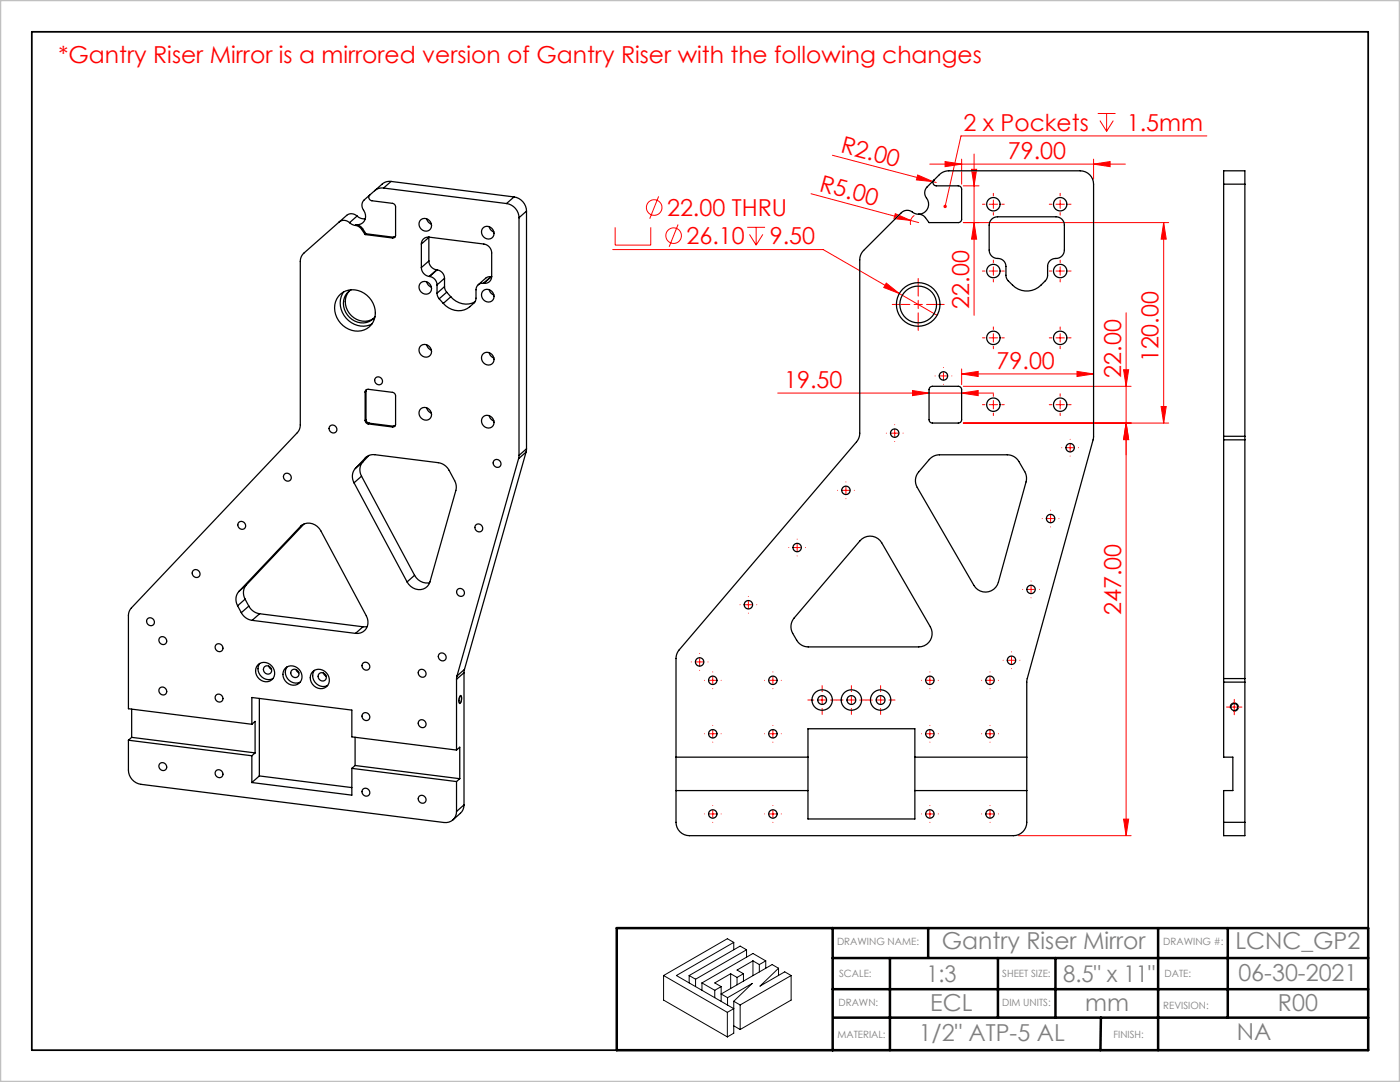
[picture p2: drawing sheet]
<svg xmlns="http://www.w3.org/2000/svg" width="279mm" height="216mm" viewBox="0 0 279 216" stroke-linecap="round" stroke-linejoin="round" font-family="sans-serif">
<g fill="none" stroke="#f00" stroke-width=".2">
<path d="M131.4 39.2l-1.7 4.4M161.9 38.7l19.8 5.3M166.1 31l20.8 5.4M183.1 34.9l3.1 1.3-3.3-.3zM185.6 32.7h39M188.6 32.2l3.3 .5-3.3 .6zM191.9 31.7v5M192.2 37.1h3.2M193.9 33.8h1l-.5 3.3zM194.4 30.7v32.2M198.2 39.9v1.7M211.6 39.9v1.7"/>
<path d="M218.2 32.7l3.3-.5v1.1zM218.2 31.7v4M219.1 22.6h3.5M219.5 24.1l1.3 2.1M220.8 22.6v3.6M222.2 24.1l-1.4 2.1M240.9 27.1h-49.1l-3.2 14.1M122.3 49.8h42l22.7 13.1M122.8 45.4v3.5h7.1v-3.5M135.3 44.8l-1.8 4.4M149.1 45.4h3.6M149.6 46.8l1.3 2.1"/>
<path d="M150.9 45.4v3.5M152.2 46.8l-1.3 2.1M176.9 56.5l2.6 2.1-3.1-1.2zM178.7 42.6l3 1.4-3.3-.4zM181.7 44l1.6 .4M182.5 43a1.67 1.67 0 0 0-.8 1.9M183.2 59.9v1.7M192.2 44.4h41M194.4 44.4l.5 3.3h-1zM197.4 40.7h1.7M197.4 54.1h1.7M198.2 53.2v1.7"/>
<path d="M210.7 40.7h1.7M210.7 54.1h1.7M211.6 53.2v1.7M232.2 44.4v40M232.2 44.4l.5 3.3h-1zM155.2 78.4h43.1M182.1 77.9l3.3 .5-3.3 .5zM182.4 60.7h1.7M187.5 75h1.6M188.3 74.2v1.6M191.9 74.6l3.3-.5v1zM191.9 78.4l3.3-.5v1z"/>
<path d="M191.9 73.6v3.1M191.9 74.6h26.3M192.2 77.1h33.5M197.4 67.4h1.7M198.2 66.6v1.6M198.2 79.9v1.7M210.7 67.4h1.7M211.6 66.6v1.6M211.6 79.9v1.7M214.9 74.1l3.3 .5-3.3 .5zM224.2 73.8h1l-.5 3.3zM224.7 62.4v104.3"/>
<path d="M168 97.8h1.7M168.8 97v1.7M177.7 86.4h1.7M178.6 85.6v1.7M192.2 84.4h41M197.4 80.7h1.7M210.7 80.7h1.7M212.7 89.3h1.7M213.6 88.5v1.7M224.7 84.4l.5 3.3h-1zM231.7 81.1h1l-.5 3.3zM149.4 119.8v1.7"/>
<path d="M158.3 109.3h1.6M159.1 108.4v1.7M204.9 117.6h1.7M205.8 116.8v1.6M208.8 103.5h1.7M209.7 102.6v1.7M138.8 132.1h1.7M139.6 131.2v1.7M141.4 135.7h1.7M142.2 134.9v1.7M148.5 120.7h1.7M153.4 135.7h1.7"/>
<path d="M154.2 134.9v1.7M163.2 139.7h1.7M164.1 138.8v1.7M169.1 139.7h1.6M169.9 138.8v1.7M174.9 139.7h1.7M175.7 138.8v1.7M184.7 135.7h1.7M185.6 134.9v1.7M196.7 135.7h1.7M197.6 134.9v1.7M201 131.7h1.7"/>
<path d="M201.9 130.9v1.7M141.4 146.4h1.7M142.2 145.6v1.6M153.4 146.4h1.7M154.2 145.6v1.6M184.7 146.4h1.7M185.6 145.6v1.6M196.7 146.4h1.7M197.6 145.6v1.6M245.5 141.1h1.7M246.3 140.2v1.7M141.4 162.4h1.7"/>
<path d="M142.2 161.6v1.6M153.4 162.4h1.7M154.2 161.6v1.6M184.7 162.4h1.7M185.6 161.6v1.6M196.7 162.4h1.7M197.6 161.6v1.6M203.2 166.7h22.5M224.2 163.4h1l-.5 3.3z"/>
<circle cx="130.6" cy="41.4" r="1.56"/>
<circle cx="134.4" cy="47" r="1.56"/>
</g>
<g fill="none" stroke="#000" stroke-width=".2">
<path d="M91.9 138.8a1.21 1.21 0 0 1-.2 1.6 1.58 1.58 0 0 1 .2-1.6zM245.5 141.3a.83 .83 0 0 1 .8-1 .83 .83 0 0 1 .9 .9 .83 .83 0 0 1-1.1 .7M132.4 194.7v4.9l12.8 7.3M132.4 194.7l12.8 7.3M137.5 194.7l1.3 .7M137.5 194.7v1.4M138.8 195.4v1.5M140.1 196.1l2.5 1.5M140.1 196.1v1.5M142.6 197.6v1.5M143.9 196.9v2.9M143.9 196.9l-1.3 .7"/>
<path d="M145.2 199.1l4.9-2.9-3.7 3.6M145.2 199.1v1.5M145.8 194.3l-3.2 1.8 1.3 .8M145.8 194.3l1.3 .7M145.8 194.3v2.9M146.4 188l-11.4 6.7 11.4 6.6-1.2 .7M146.4 199.8l1.3 .7M146.4 188l-1.2-.7-12.8 7.4M146.4 199.8v6.4l-1.2 .7M146.4 188v1.5M147.1 195v1.5M148.4 194.3l-1.3 .7"/>
<path d="M148.4 194.3v1.5M149 189.5l-1.3-.7-10.2 5.9M149 189.5l-10.2 5.9M149 189.5v1.5M150.3 191.7l1.2 .8M150.3 191.7l-3.2 1.9 1.3 .7M150.3 191.7v3M151.5 192.5v1.4M152.8 191.7l-2.5-1.4-10.2 5.8M152.8 191.7l-1.3 .8M152.8 191.7v1.5M155.4 193.2l-1.3-.7-10.2 5.8 1.3 .8"/>
<path d="M155.4 193.2l-3.7 3.6 4.9-2.9 1.3 .8M155.4 193.2v1.4M157.9 194.7l-10.2 5.8M157.9 194.7v4.9l-10.2 5.8M145.2 202v4.9M146.4 204.7l1.3 .7M147.7 200.5v4.9"/>
</g>
<path d="M6.3 6.3h266.8v203.2h-266.8z" fill="none" stroke="#000" stroke-width=".35"/>
<path d="M123.1 185.2h149.9v24.4h-149.9zM166.2 191.2h106.8M166.2 197.4h106.8M166.2 185.2v24.4M177.6 191.2v18.4M185.2 185.2v5.9M199.2 191.2v11.9M210.6 191.2v11.9M231.1 185.2v24.4M245 185.2v17.9M166.4 203.1h106.6M219.7 203.1l-.1 6.5" fill="none" stroke="#000" stroke-width=".5"/>
<path d="M0 0h279.4v215.9h-279.4z" fill="none" stroke="#c0c0c0" stroke-width=".5"/>
<g fill="none" stroke="#f00" stroke-width=".2" stroke-dasharray="15.2 1.3 1.3 1.3">
<path d="M198.2 39.1v-.5M211.6 39.1v-.5M183.2 59.1v-3.5M196.6 40.7h-.5M196.6 54.1h-.5M198.2 42.4v.5M198.2 52.4v-.5M198.2 55.7v.6M199.9 40.7h.5M199.9 54.1h.5M209.9 40.7h-.5M209.9 54.1h-.5"/>
<path d="M211.6 42.4v.5M211.6 52.4v-.5M211.6 55.7v.6M213.2 40.7h.6M213.2 54.1h.6M181.6 60.7h-3.5M183.2 62.4v3.5M184.9 60.7h3.5M186.6 75h.1M188.3 73.3h.1M188.3 76.7h.1M190 75h.1"/>
<path d="M196.6 67.4h-.5M198.2 65.7v-.5M198.2 69.1v.5M198.2 79.1v-.5M199.9 67.4h.5M209.9 67.4h-.5M211.6 65.7v-.5M211.6 69.1v.5M211.6 79.1v-.5M213.2 67.4h.6M167.2 97.8h-.1M168.8 96.2h.1"/>
<path d="M168.8 99.5h.1M170.5 97.8h.1M176.9 86.4h.1M178.6 84.8h.1M178.6 88.1h.1M180.2 86.4h.1M196.6 80.7h-.5M198.2 82.4v.5M199.9 80.7h.5M209.9 80.7h-.5M211.6 82.4v.5M211.9 89.3h.1"/>
<path d="M213.2 80.7h.6M213.6 87.7h.1M213.6 91h.1M215.2 89.3h.1M149.4 119h.1M157.4 109.3h.1M159.1 107.6h.1M159.1 110.9h.1M160.8 109.3h.1M204.1 117.6h.1M205.8 115.9h.1M205.8 119.3h.1"/>
<path d="M207.4 117.6h.1M208 103.5h.1M209.7 101.8h.1M209.7 105.1h.1M211.3 103.5h.1M138 132.1h.1M139.6 130.4h.1M139.6 133.7v.1M140.6 135.7h.1M141.3 132.1h.1M142.2 134.1h.1M142.2 137.4h.1"/>
<path d="M143.9 135.7h.1M147.7 120.7h.1M149.4 122.3h.1M151 120.7h.1M152.6 135.7h.1M154.2 134.1h.1M154.2 137.4h.1M155.9 135.7h.1M162.4 139.7h-1.2M164.1 138v-1.2M165.7 139.7h1.3M168.2 139.7h-1.2"/>
<path d="M169.9 138v-1.2M171.6 139.7h1.2M174.1 139.7h-1.2M175.7 138v-1.2M177.4 139.7h1.2M183.9 135.7h.1M185.6 134.1h.1M185.6 137.4h.1M187.2 135.7h.1M195.9 135.7h.1M197.6 134.1h.1M197.6 137.4h.1"/>
<path d="M199.2 135.7h.1M200.2 131.7h.1M201.9 130.1h.1M201.9 133.4h.1M203.5 131.7h.1M140.6 146.4h.1M142.2 144.7h.1M142.2 148.1h.1M143.9 146.4h.1M152.6 146.4h.1M154.2 144.7h.1M154.2 148.1h.1"/>
<path d="M155.9 146.4h.1M164.1 141.3v1.3M169.9 141.3v1.3M175.7 141.3v1.3M183.9 146.4h.1M185.6 144.7h.1M185.6 148.1h.1M187.2 146.4h.1M195.9 146.4h.1M197.6 144.7h.1M197.6 148.1h.1M199.2 146.4h.1"/>
<path d="M245.5 141.1h-.7M246.3 140.2v-.7M246.3 141.9v.7M247.2 141.1h.7M140.6 162.4h.1M142.2 160.7h.1M142.2 164.1h.1M143.9 162.4h.1M152.6 162.4h.1M154.2 160.7h.1M154.2 164.1h.1M155.9 162.4h.1"/>
<path d="M183.9 162.4h.1M185.6 160.7h.1M185.6 164.1h.1M187.2 162.4h.1M195.9 162.4h.1M197.6 160.7h.1M197.6 164.1h.1M199.2 162.4h.1"/>
</g>
<g fill="#f00">
<path d="M178.7 42.6l3 1.4-3.3-.4z"/>
<path d="M183.1 34.9l3.1 1.3-3.3-.3z"/>
<path d="M176.9 56.5l2.6 2.1-3.1-1.2z"/>
<path d="M188.4 41a.34 .34 0 0 1 .5 .1 .34 .34 0 0 1-.4 .4l.1-.3-.1 .3a.34 .34 0 0 1-.1-.5z"/>
<path d="M191.9 78.4l3.3-.5v1zM182.1 77.9l3.3 .5-3.3 .5z"/>
<path d="M214.9 74.1l3.3 .5-3.3 .5zM191.9 74.6l3.3-.5v1zM218.2 32.7l3.3-.5v1.1zM188.6 32.2l3.3 .5-3.3 .6z"/>
<path d="M224.2 163.4h1l-.5 3.3zM224.7 84.4l.5 3.3h-1zM231.7 81.1h1l-.5 3.3zM232.2 44.4l.5 3.3h-1z"/>
<path d="M224.2 73.8h1l-.5 3.3zM224.7 84.4l.5 3.3h-1zM193.9 33.8h1l-.5 3.3zM194.4 44.4l.5 3.3h-1z"/>
</g>
<g fill="none" stroke="#000" stroke-width=".25">
<path d="M73.8 38.9a.68 .68 0 0 0 .4 1.2l4.1 .5a.73 .73 0 0 1 .6 .7v5.6a.54 .54 0 0 1-.6 .6M76.6 37.5a2.22 2.22 0 0 0-1.8 .5M76.6 37.5l24.5 3.1M78 36.2a2.22 2.22 0 0 0-1.7 .5l-3.6 3.2a1.75 1.75 0 0 0 .1 2.5 1.68 1.68 0 0 1-1.7 2.4M78 36.2l-1.4 1.3M78 36.2l24.6 3.1M102.6 39.3a2.93 2.93 0 0 1 2.5 2.8M102.6 39.3l-1.5 1.3M186.4 35.9a.67 .67 0 0 0-.2 .8 .67 .67 0 0 0 .7 .4h4.3a.67 .67 0 0 1 .7 .6v6a.67 .67 0 0 1-.7 .7h-5.8l-.7-1a1.67 1.67 0 0 0-1.4-.7M244.2 36.7v-2.6h4.2v2.6M244.2 36.7h4.2M244.2 36.7v50.4"/>
<path d="M248.4 36.7v50.4M67.7 44.3a1.55 1.55 0 0 1 2.1 .1M68 58.7a4.4 4.4 0 0 1 6.9 3.1 3.7 3.7 0 0 1-1.7 3.8 3.7 3.7 0 0 1-4.2-.2 4.3 4.3 0 0 1-1-6.7zM68.6 58.3a4.5 4.5 0 0 0 .5 5.2 4.5 4.5 0 0 0 5.1 1.2M69.7 58.1a3.7 3.7 0 0 0 .2 4.7 3.7 3.7 0 0 0 4.7 .7M69.8 44.4l.5 .4 .6 .2M70.1 57.8a3.5 3.5 0 0 0 .1 5.9 3.3 3.3 0 0 0 4.6-.5M70.9 45a1.81 1.81 0 0 1 1.3 .8M71.1 44.8a1.81 1.81 0 0 1 1.3 .8M71.1 44.8l-.2 .2M71.3 43.1a1.55 1.55 0 0 0-2.1-.1l-8.5 7.5a2.22 2.22 0 0 0-.8 1.7v32.6a2.24 2.24 0 0 1-.6 1.5l-33.1 35a2.24 2.24 0 0 0-.6 1.6v18.5l24.7 3.1M71.3 43.1a2.03 2.03 0 0 0 1.6 .6"/>
<path d="M71.3 43.1l-1.5 1.3M72.2 45.8l.7 1M72.4 45.6l.6 1M72.4 45.6l-.2 .2M72.9 46.8l5.4 .7M73 46.6l5.5 .7M73 46.6l-.1 .2M78.5 47.3l-.2 .2M78.8 47.3h-.3M84.1 43.8a1.32 1.32 0 0 1 1.8 .4 1.32 1.32 0 0 1-.5 1.9 1.37 1.37 0 0 1-1.6-.6 1.37 1.37 0 0 1 .3-1.7zM84.1 56.4a1.32 1.32 0 0 1 1.8 .4 1.32 1.32 0 0 1-.5 1.8 1.37 1.37 0 0 1-1.6-.6 1.37 1.37 0 0 1 .3-1.6zM84.1 48.7a1.35 1.35 0 0 1 1.5-1.4l11 1.4a1.83 1.83 0 0 1 1.5 1.8v4.7a1.35 1.35 0 0 1-1.5 1.3"/>
<path d="M84.1 53.4a1.83 1.83 0 0 0 1.5 1.8M84.1 48.7v4.7M85.1 43.7h.1a1.5 1.5 0 0 0 .9 1M85.1 56.2l.1 .1a1.5 1.5 0 0 0 .9 1M85.6 52.1a1.83 1.83 0 0 0 1.5 1.7M85.6 47.4l-1.5 1.3M85.6 52.1l-1.5 1.3M85.6 47.4v4.7M85.6 47.3v.1M85.6 55.2h.1M85.7 55.2a1.74 1.74 0 0 1 1.5 1.7M87.1 53.8l.1 .1"/>
<path d="M87.1 53.8l-1.5 1.4M87.2 58.5l.1 .6 .4 .5M87.2 56.9v1.6M87.2 53.9a1.74 1.74 0 0 1 1.5 1.6M87.2 53.9l-1.5 1.3M87.7 59.6l.8 .9M88.7 57.2l.1 .6 .3 .5M88.7 55.5l-1.5 1.4M88.7 57.2l-1.5 1.3M88.7 55.5v1.7M89.1 58.3l-1.4 1.3M89.1 58.3l.9 .9"/>
<path d="M90 59.2a3.9 3.9 0 0 0 4.8 1M90 59.2l-1.5 1.3M96.5 56.5a1.28 1.28 0 0 0-1.5 1.3v1.8a3.8 3.8 0 0 1-6.5 .9M96.5 56.5h.1M96.5 45.4a1.32 1.32 0 0 1 1.9 .4 1.32 1.32 0 0 1-.5 1.8 1.37 1.37 0 0 1-1.6-.6 1.37 1.37 0 0 1 .2-1.6zM96.5 57.9a1.32 1.32 0 0 1 1.9 .5 1.32 1.32 0 0 1-.5 1.8 1.37 1.37 0 0 1-1.6-.6 1.37 1.37 0 0 1 .2-1.7zM97.6 45.2v.1a1.5 1.5 0 0 0 1 1M97.6 57.8v.1a1.5 1.5 0 0 0 1 1M98 55.2l-.8 .2-1.8 1.4M98 55.2l-1.5 1.3M98 55.2h.1M98.1 55.2l-1.5 1.3"/>
<path d="M98.1 55.2h.1M101.1 40.6a2.93 2.93 0 0 1 2.5 2.8M103.6 43.4v47.5M105.1 42.1l-1.5 1.3M105.1 42.1v47.5M179.9 42.4a1.88 1.88 0 0 1 2.6 .2 2.03 2.03 0 0 0 2.5-.8 2.03 2.03 0 0 0-.3-2.5l-.2-.9 .3-.9 2.7-2.6a2.67 2.67 0 0 1 1.9-.8h26.2a2.67 2.67 0 0 1 2.6 2.6v50.6l-13.2 48.4-.1 28.4a2.67 2.67 0 0 1-2.7 2.6h-64.6a2.67 2.67 0 0 1-2.7-2.6v-32.7a2.67 2.67 0 0 1 .7-1.7l35.3-41.5a2.67 2.67 0 0 0 .7-1.8v-34.5a2.66 2.66 0 0 1 .8-1.9zM197.9 43.7l.5-.3 .7-.1h11.6a1.67 1.67 0 0 1 1.7 1.6v5a1.78 1.78 0 0 1-2.1 1.7l-.5 .2-.6 .8-.2 2.8a4.5 4.5 0 0 1-7.9 .5l-.3-.8v-1.9a1.71 1.71 0 0 0-2-1.7l-.9-.4-.5-.9v-5.3l.1-.6zM72.9 78.2a.54 .54 0 0 1 .6-.5l4.8 .6a.73 .73 0 0 1 .6 .7v5.7a.54 .54 0 0 1-.6 .5M72.9 78.2v5.7M73 78.1v5.6M73 78.1l-.1 .1M73.1 77.7l-.1 .4"/>
<path d="M84.1 68.9a1.32 1.32 0 0 1 1.8 .5 1.32 1.32 0 0 1-.5 1.8 1.37 1.37 0 0 1-1.6-.6 1.37 1.37 0 0 1 .3-1.7zM85.1 68.8l.1 .1a1.5 1.5 0 0 0 .9 1M96.5 70.5a1.32 1.32 0 0 1 1.9 .5 1.32 1.32 0 0 1-.5 1.8 1.37 1.37 0 0 1-1.6-.6 1.37 1.37 0 0 1 .2-1.7zM97.6 70.4v.1a1.5 1.5 0 0 0 1 1M185.6 77.3l.5-.2h5.1a.67 .67 0 0 1 .7 .6v6a.67 .67 0 0 1-.7 .7h-5.1a.67 .67 0 0 1-.7-.7v-6zM70.7 96.3l10.5 19.8M70.9 93.5a2.45 2.45 0 0 0-.2 2.8M72.2 95l-1.5 1.3M72.2 95l10.5 19.8M72.4 92.2a2.45 2.45 0 0 0-.2 2.8M72.4 92.2l-1.5 1.3M72.9 83.9a.73 .73 0 0 0 .6 .7"/>
<path d="M72.9 91.4a2.2 2.2 0 0 1 1.9-.7l12.7 1.6a2.92 2.92 0 0 1 2.1 1.6l1.1 2a2.65 2.65 0 0 1 .3 2l-5.2 18.2a2.44 2.44 0 0 1-2.3 1.6 2.44 2.44 0 0 1-2.3-1.6M72.9 91.4l-2 2.1M73 83.7a.73 .73 0 0 0 .7 .7M73 83.7l-.1 .2M73.2 91.1l-.3 .3M73.5 84.6l4.8 .6M73.6 90.9l-1.2 1.3M73.7 84.4l4.8 .6M73.7 84.4l-.2 .2M78.5 85l-.2 .2M78.8 85h-.3M84.1 81.5a1.32 1.32 0 0 1 1.8 .5 1.32 1.32 0 0 1-.5 1.8 1.37 1.37 0 0 1-1.6-.6 1.37 1.37 0 0 1 .3-1.7z"/>
<path d="M85.1 81.4l.1 .1a1.5 1.5 0 0 0 .9 1M96.5 83.1a1.32 1.32 0 0 1 1.9 .4 1.32 1.32 0 0 1-.5 1.9 1.37 1.37 0 0 1-1.6-.7 1.37 1.37 0 0 1 .2-1.6zM97.6 82.9v.1a1.5 1.5 0 0 0 1 1M103.5 91.5l-12.3 43.4M103.6 90.9l-.1 .6M105 90.2l-1.5 1.3M105 90.2l-12.3 43.4M105.1 89.6l-.1 .6M105.1 89.6l-1.5 1.3M185.7 91.5l.9-.6 .9-.2h13.5a2.67 2.67 0 0 1 2.3 1.4l1.2 2a2.67 2.67 0 0 1 .3 2.1l-5.6 20a2.67 2.67 0 0 1-2.2 1.9 2.67 2.67 0 0 1-2.6-1.3l-11.4-19.5a2.67 2.67 0 0 1 .3-3.1zM244.2 87.1v.7M244.2 87.1h4.2"/>
<path d="M244.2 87.8v47.6M244.2 87.8h4.2M248.4 87.1v.7M248.4 87.8v47.6M47.7 118a2.45 2.45 0 0 0-.3 2.9M48.9 119.6l-1.5 1.3M48.9 119.6l.8 1.3M49.2 116.7a2.45 2.45 0 0 0-.3 2.9M49.2 116.7l-1.5 1.3M60 105a2.56 2.56 0 0 1 4 .9l9.1 17a2.26 2.26 0 0 1 .1 2.4 2.26 2.26 0 0 1-2.3 1.1M60 105l-12.3 13M60.3 104.8l-.3 .2"/>
<path d="M60.7 104.5l-11.5 12.2M82.7 114.8a2.8 2.8 0 0 0 3 1.5M82.7 114.8l-1.5 1.3M171.6 107.9a2.67 2.67 0 0 1 4.4 .4l9.7 16.8a2.67 2.67 0 0 1-2.3 4h-22.1a2.67 2.67 0 0 1-2.3-1.3 4.4 4.4 0 0 1-1.1-3l.2-.8 .4-.7zM47.4 120.9l.8 1.4M48.2 122.3a2.91 2.91 0 0 0 2.1 1.5M49.7 120.9a2.92 2.92 0 0 0 2.1 1.6M49.7 120.9l-1.5 1.4M50.3 123.8l20.6 2.6M51.5 132.7a2.01 2.01 0 0 1 2.8 .3 2.01 2.01 0 0 1-.4 2.9 2.1 2.1 0 0 1-2.4-.7 2.1 2.1 0 0 1 0-2.5zM51.8 139.4v15.4M51.8 122.5l-1.5 1.3"/>
<path d="M51.8 122.5l20.6 2.6M51.8 132.4a2.1 2.1 0 0 0 .2 2.5 2.1 2.1 0 0 0 2.5 .5M53.6 132.9l.2 .4 .4 .3M56.9 133.4a2.01 2.01 0 0 1 2.9 .3 2.01 2.01 0 0 1-.5 2.9 2.1 2.1 0 0 1-2.4-.7 2.1 2.1 0 0 1 0-2.5zM57.3 133.1a2.1 2.1 0 0 0 .2 2.5 2.1 2.1 0 0 0 2.4 .5M59.1 133.6l.2 .4 .3 .2M62.4 134.1a2.01 2.01 0 0 1 2.9 .3 2.01 2.01 0 0 1-.5 2.9 2.1 2.1 0 0 1-2.4-.7 2.1 2.1 0 0 1 0-2.5zM62.7 133.8a2.1 2.1 0 0 0 .3 2.4 2.1 2.1 0 0 0 2.4 .6M64.5 134.3l.2 .3 .4 .3M72.4 125.1l-1.5 1.3M73.3 125l-.9 .1M91.1 135.6v14.1"/>
<path d="M91.2 134.9l-.1 .7M91.9 138.9h.1a1.17 1.17 0 0 1-.2 1.4l-.2-.8zM92.6 134.2l-1.5 1.4M92.6 134.2v26.4M92.7 133.6l-.1 .6M92.7 133.6l-1.5 1.3M244.2 135.4v.7M244.2 136.1v15h1.8v6.6h-1.8v6.4M244.2 135.4h4.2M244.2 136.1h4.2M248.4 135.4v.7M248.4 136.1v28"/>
<path d="M25.6 147.7v6a2.93 2.93 0 0 0 2.5 2.8l60.5 7.6a2.16 2.16 0 0 0 2.5-2.2M25.6 147.7l24.7 3.1M26.3 147.1l24.6 3.1M26.3 141.5v5.6M26.3 147.1l-.7 .6M50.3 144.5v-5.3l19.9 2.5v5.3l20.9 2.7M50.3 150.8v5.3M50.3 144.5l.6-.6v6.3M50.9 150.2l-.6 .6M51.8 154.8l-1.5 1.3M51.8 154.8l18.4 2.4M70.2 153.3v5.4l-19.9-2.6"/>
<path d="M70.2 153.3l20.9 2.7M70.9 152.7l-.7 .6M70.9 152.7l20.9 2.7M70.9 147.1v5.6M91.1 156v5.9M91.1 149.7l.7-.6v6.3M91.8 155.4l-.7 .6M134.9 151.1h26.3M134.9 157.7h26.3M161.2 145.4h21.4v18h-21.4zM182.6 151.1h22.3M182.6 157.7h22.3"/>
<path d="M92.6 160.6a2.22 2.22 0 0 1-.7 1.7l-1.5 1.3M92.6 160.6l-1.5 1.3M244.2 164.1v2.6h4.2v-2.6M244.2 164.1h4.2"/>
<circle cx="198.2" cy="54.1" r="1.34"/>
<circle cx="198.2" cy="40.7" r="1.34"/>
<circle cx="211.6" cy="54.1" r="1.34"/>
<circle cx="211.6" cy="40.7" r="1.34"/>
<circle cx="75.6" cy="76" r=".8"/>
<circle cx="183.2" cy="60.7" r="4.4"/>
<circle cx="183.2" cy="60.7" r="3.7"/>
<circle cx="188.3" cy="75" r=".84"/>
<circle cx="198.2" cy="67.4" r="1.34"/>
<circle cx="211.6" cy="67.4" r="1.34"/>
<circle cx="57.4" cy="95.3" r=".8"/>
<circle cx="66.5" cy="85.6" r=".8"/>
<circle cx="99.2" cy="92.5" r=".8"/>
<circle cx="168.8" cy="97.8" r=".84"/>
<circle cx="178.6" cy="86.4" r=".84"/>
<circle cx="198.2" cy="80.7" r="1.34"/>
<circle cx="211.6" cy="80.7" r="1.34"/>
<circle cx="213.6" cy="89.3" r=".84"/>
<circle cx="39.1" cy="114.5" r=".8"/>
<circle cx="48.2" cy="104.9" r=".8"/>
<circle cx="91.9" cy="118.2" r=".8"/>
<circle cx="95.6" cy="105.4" r=".8"/>
<circle cx="159.1" cy="109.3" r=".84"/>
<circle cx="205.8" cy="117.6" r=".84"/>
<circle cx="209.7" cy="103.5" r=".84"/>
<circle cx="30" cy="124.1" r=".8"/>
<circle cx="32.5" cy="127.8" r=".78"/>
<circle cx="32.5" cy="137.8" r=".78"/>
<circle cx="43.7" cy="139.3" r=".78"/>
<circle cx="43.7" cy="129.2" r=".78"/>
<circle cx="53.4" cy="133.7" r=".84"/>
<circle cx="58.9" cy="134.4" r=".84"/>
<circle cx="64.3" cy="135.1" r=".84"/>
<circle cx="73" cy="133" r=".78"/>
<circle cx="84.2" cy="134.4" r=".78"/>
<circle cx="88.3" cy="131.1" r=".8"/>
<circle cx="139.6" cy="132.1" r=".84"/>
<circle cx="142.2" cy="135.7" r=".84"/>
<circle cx="149.4" cy="120.7" r=".84"/>
<circle cx="154.2" cy="135.7" r=".84"/>
<circle cx="164.1" cy="139.7" r="2.04"/>
<circle cx="164.1" cy="139.7" r=".88"/>
<circle cx="169.9" cy="139.7" r="2.04"/>
<circle cx="169.9" cy="139.7" r=".88"/>
<circle cx="175.7" cy="139.7" r="2.04"/>
<circle cx="175.7" cy="139.7" r=".88"/>
<circle cx="185.6" cy="135.7" r=".84"/>
<circle cx="197.6" cy="135.7" r=".84"/>
<circle cx="201.9" cy="131.7" r=".84"/>
<circle cx="32.5" cy="152.9" r=".78"/>
<circle cx="43.7" cy="154.3" r=".78"/>
<circle cx="73" cy="143" r=".78"/>
<circle cx="73" cy="158.1" r=".78"/>
<circle cx="84.2" cy="159.5" r=".78"/>
<circle cx="84.2" cy="144.4" r=".78"/>
<circle cx="142.2" cy="146.4" r=".84"/>
<circle cx="154.2" cy="146.4" r=".84"/>
<circle cx="185.6" cy="146.4" r=".84"/>
<circle cx="197.6" cy="146.4" r=".84"/>
<circle cx="246.3" cy="141.1" r=".7"/>
<circle cx="142.2" cy="162.4" r=".84"/>
<circle cx="154.2" cy="162.4" r=".84"/>
<circle cx="185.6" cy="162.4" r=".84"/>
<circle cx="197.6" cy="162.4" r=".84"/>
</g>
<g font-size="4.7" fill="#f00">
<text x="11.7" y="12.6">*Gantry Riser Mirror is a mirrored version of Gantry Riser with the following changes</text>
<text x="192.3" y="26.1">2 x Pockets</text>
<text x="224.9" y="26.1">1.5mm</text>
<text x="167.6" y="30.4" transform="rotate(15 167.6 30.4)">R2.00</text>
<text x="201.2" y="31.7">79.00</text>
<text x="163.4" y="38.1" transform="rotate(15 163.4 38.1)">R5.00</text>
<text x="133.1" y="43.1">22.00 THRU</text>
<text x="137" y="48.7">26.10</text>
<text x="153.6" y="48.7">9.50</text>
<text x="193.4" y="61.6" transform="rotate(-90 193.4 61.6)">22.00</text>
<text x="156.5" y="77.4">19.50</text>
<text x="198.9" y="73.6">79.00</text>
<text x="223.7" y="75.4" transform="rotate(-90 223.7 75.4)">22.00</text>
<text x="231.2" y="72.3" transform="rotate(-90 231.2 72.3)">120.00</text>
<text x="223.7" y="122.7" transform="rotate(-90 223.7 122.7)">247.00</text>
</g>
<g font-size="4.7" fill="#808080">
<text x="188" y="189.4">Gantry Riser Mirror</text>
<text x="246.6" y="189.4">LCNC_GP2</text>
<text x="247.1" y="195.8">06-30-2021</text>
<text x="185.6" y="201.7">ECL</text>
<text x="216.6" y="201.7">mm</text>
<text x="255" y="201.7">R00</text>
<text x="183.3" y="207.8">1/2&quot; ATP-5 AL</text>
<text x="246.9" y="207.6">NA</text>
</g>
<g font-size="4.6" fill="#808080">
<text x="184.9" y="195.9">1:3</text>
<text x="212.2" y="195.9">8.5&quot; x 11&quot;</text>
</g>
<g font-size="2" fill="#808080">
<text x="167" y="188.7">DRAWING NAME:</text>
<text x="232.2" y="188.7">DRAWING #:</text>
<text x="167.5" y="195">SCALE:</text>
<text x="200" y="195">SHEET SIZE:</text>
<text x="232.4" y="195">DATE:</text>
<text x="167.3" y="200.8">DRAWN:</text>
<text x="200" y="200.8">DIM UNITS:</text>
<text x="232.2" y="201.3">REVISION:</text>
<text x="167.1" y="207.1">MATERIAL:</text>
<text x="222.2" y="207.1">FINISH:</text>
</g>
</svg>
